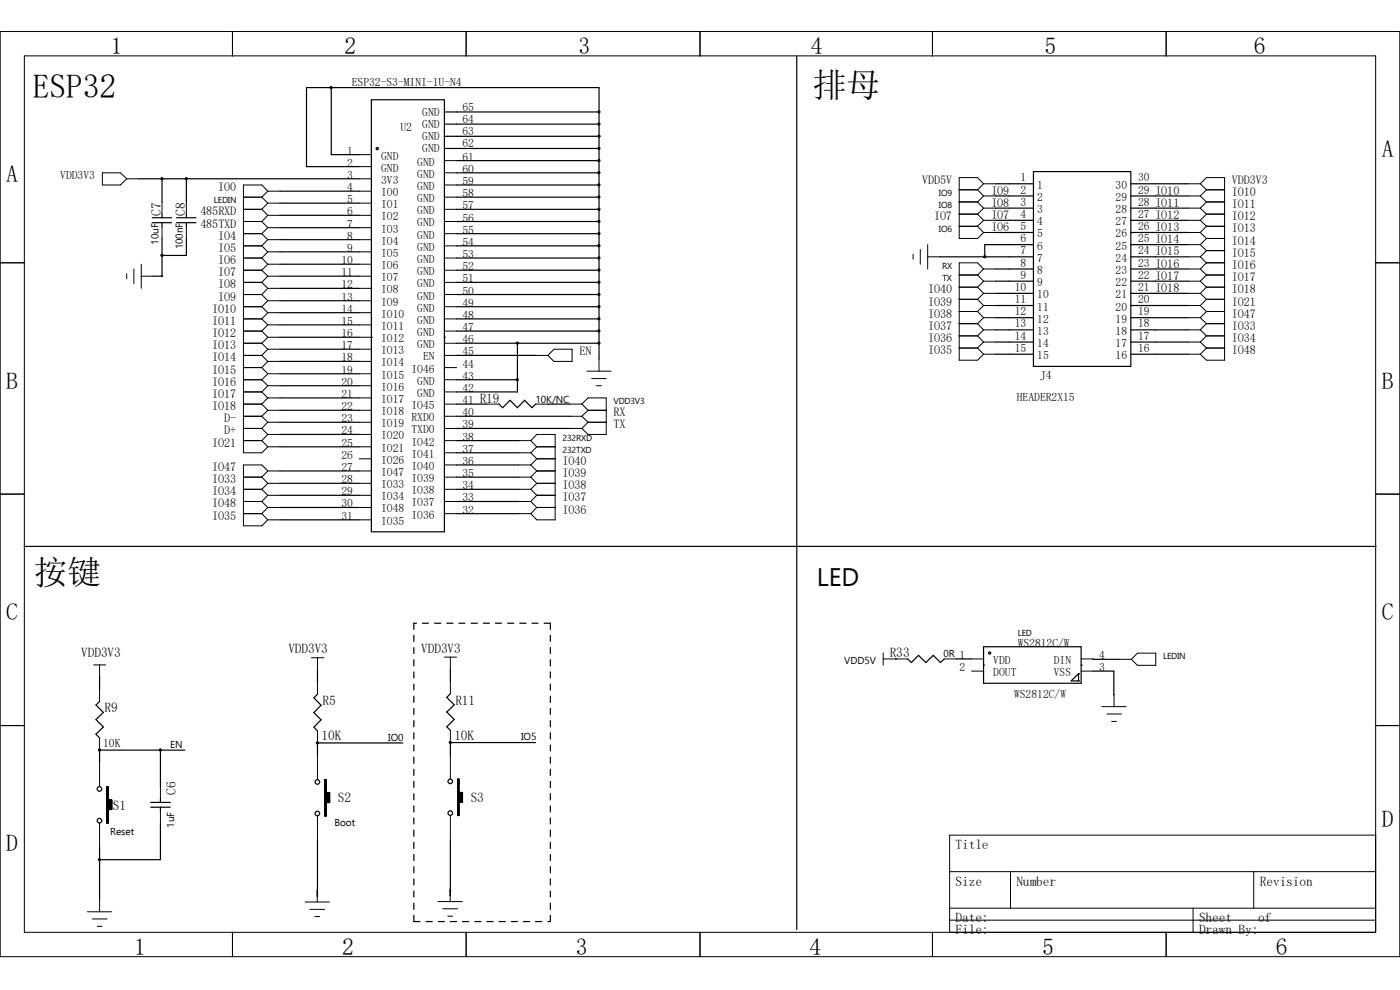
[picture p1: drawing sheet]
<svg xmlns="http://www.w3.org/2000/svg" width="297mm" height="210mm" viewBox="0 0 297 210" stroke-linecap="round" stroke-linejoin="round" font-family="sans-serif">
<g fill="none" stroke="#000" stroke-width=".21">
<path d="M0 6.7h297v196.2h-297zM5.2 11.9h286.6v185.9h-286.6zM49.3 6.7v5.2M98.9 6.7v5.2M148.5 6.7v5.2M197.8 6.7v5.2M247.4 6.7v5.2M21.7 36.7h3.9l1.3 1.2-1.3 1.3h-3.9zM26.9 37.9h2.6M76.2 32.8h2.6M76.2 35.3h2.6M76.2 37.9h2.6"/>
<path d="M94.3 39.2h2.6M94.3 36.7h2.6M94.3 34.1h2.6M208.7 39h2.5M208.7 39l-1.3 1.3M208.7 39l-1.3-1.3h-3.9v12.9h3.9l1.3-1.3M252.1 39h2.5M254.6 39l1.3-1.3h3.9v38.7h-3.9l-1.3-1.3M254.6 39l1.3 1.3M0 55.8h5.2M26.9 58.1v1M28.4 57.1v3.1"/>
<path d="M30 58.6h2.6M30 56v5.2M34.4 42.8v2.6M34.4 48v2.6M39.5 42.8v2.6M39.5 48v2.6M51.6 59.9h3.9M51.6 57.3h3.9M51.6 54.7h3.9M51.6 52.2h3.9M51.6 49.6h3.9M51.6 47h3.9"/>
<path d="M51.6 44.4h3.9M51.6 41.8h3.9M55.5 49.6l1.3 1.2M55.5 52.2l1.3 1.2M55.5 54.7l1.3 1.3M55.5 59.9l1.3 1.3M55.5 57.3l1.3 1.3M55.5 44.4l1.3 1.3M55.5 47l1.3 1.3M55.5 41.8l1.3 1.3M56.8 40.6h2.6M56.8 43.1h2.6"/>
<path d="M56.8 45.7h2.6M56.8 48.3h2.6M56.8 50.8h2.6M56.8 53.4h2.6M56.8 56h2.6M56.8 58.6h2.6M56.8 40.6l-1.3-1.4h-3.9v56.9h3.9l1.3-1.3M56.8 40.6l-1.3 1.2M56.8 50.8l-1.3 1.4M56.8 53.4l-1.3 1.3M56.8 56l-1.3 1.3M56.8 58.6l-1.3 1.3"/>
<path d="M56.8 45.7l-1.3 1.3M56.8 48.3l-1.3 1.3M56.8 43.1l-1.3 1.3M76.2 40.6h2.6M76.2 43.1h2.6M76.2 45.7h2.6M76.2 48.3h2.6M76.2 50.8h2.6M76.2 53.4h2.6M76.2 56h2.6M76.2 58.6h2.6M94.3 59.9h2.6"/>
<path d="M94.3 57.3h2.6M94.3 54.7h2.6M94.3 52.2h2.6M94.3 49.6h2.6M94.3 47h2.6M94.3 44.4h2.6M94.3 41.8h2.6M193.7 53.9v1.1M195.2 52.9v3.1M196.8 54.5h2.6M196.8 51.9v5.2M203.5 40.3h3.9"/>
<path d="M203.5 42.8h3.9M203.5 45.4h3.9M203.5 48h3.9M203.5 58.3h3.9M207.4 40.3l1.3 1.3M207.4 42.8l1.3 1.4M207.4 45.4l1.3 1.3M207.4 48l1.3 1.3M207.4 58.3l1.3 1.3M208.7 57.1l-1.3-1.3h-3.9v20.6h3.9l1.3-1.3M208.7 41.6h2.5M208.7 44.2h2.5"/>
<path d="M208.7 46.7h2.5M208.7 49.3h2.5M208.7 57.1h2.5M208.7 59.6h2.5M208.7 41.6l-1.3 1.2M208.7 44.2l-1.3 1.2M208.7 46.7l-1.3 1.3M208.7 59.6l-1.3 1.3M208.7 57.1l-1.3 1.2M252.1 41.6h2.5M252.1 44.2h2.5M252.1 46.7h2.5"/>
<path d="M252.1 49.3h2.5M252.1 51.9h2.5M252.1 54.5h2.5M252.1 57.1h2.5M252.1 59.6h2.5M254.6 41.6l1.3 1.2M254.6 44.2l1.3 1.2M254.6 46.7l1.3 1.3M254.6 49.3l1.3 1.3M254.6 51.9l1.3 1.3M254.6 54.5l1.3 1.3M254.6 57.1l1.3 1.2"/>
<path d="M254.6 59.6l1.3 1.3M255.9 55.8h3.9M255.9 40.3h3.9M255.9 42.8h3.9M255.9 40.3l-1.3 1.3M255.9 45.4h3.9M255.9 42.8l-1.3 1.4M255.9 48h3.9M255.9 45.4l-1.3 1.3M255.9 50.6h3.9M255.9 48l-1.3 1.3M255.9 53.2h3.9"/>
<path d="M255.9 50.6l-1.3 1.3M255.9 53.2l-1.3 1.3M255.9 58.3h3.9M255.9 55.8l-1.3 1.3M255.9 58.3l-1.3 1.3M291.8 55.8h5.2M51.6 78h3.9M51.6 75.4h3.9M51.6 72.8h3.9M51.6 70.2h3.9M51.6 67.6h3.9M51.6 65.1h3.9"/>
<path d="M51.6 62.5h3.9M55.5 62.5l1.3 1.3M55.5 67.6l1.3 1.3M55.5 70.2l1.3 1.3M55.5 72.8l1.3 1.3M55.5 75.4l1.3 1.3M55.5 78l1.3 1.3M55.5 65.1l1.3 1.2M56.8 61.2h2.6M56.8 63.8h2.6M56.8 66.3h2.6M56.8 68.9h2.6"/>
<path d="M56.8 71.5h2.6M56.8 74.1h2.6M56.8 76.7h2.6M56.8 79.3h2.6M56.8 61.2l-1.3 1.3M56.8 63.8l-1.3 1.3M56.8 68.9l-1.3 1.3M56.8 71.5l-1.3 1.3M56.8 74.1l-1.3 1.3M56.8 76.7l-1.3 1.3M56.8 79.3l-1.3 1.3M56.8 66.3l-1.3 1.3"/>
<path d="M76.2 61.2h2.6M76.2 63.8h2.6M76.2 66.3h2.6M76.2 68.9h2.6M76.2 71.5h2.6M76.2 74.1h2.6M76.2 76.7h2.6M76.2 79.3h2.6M94.3 78h2.6M94.3 75.4h2.6M94.3 72.8h2.6M94.3 70.2h2.6"/>
<path d="M94.3 67.6h2.6M94.3 65.1h2.6M94.3 62.5h2.6M113.6 75.4h2.6M117.5 74.1h3.9v2.6h-3.9l-1.3-1.3zM124.5 78.7h5.1M127.1 76.2v2.5M203.5 60.9h3.9M203.5 63.5h3.9M203.5 66.1h3.9M203.5 68.7h3.9M203.5 71.2h3.9"/>
<path d="M203.5 73.8h3.9M207.4 73.8l1.3 1.3M207.4 71.2l1.3 1.4M207.4 68.7l1.3 1.3M207.4 66.1l1.3 1.3M207.4 63.5l1.3 1.3M207.4 60.9l1.3 1.3M208.7 62.2h2.5M208.7 64.8h2.5M208.7 67.4h2.5M208.7 70h2.5M208.7 72.6h2.5"/>
<path d="M208.7 75.1h2.5M208.7 72.6l-1.3 1.2M208.7 70l-1.3 1.2M208.7 67.4l-1.3 1.3M208.7 64.8l-1.3 1.3M208.7 62.2l-1.3 1.3M252.1 62.2h2.5M252.1 64.8h2.5M252.1 67.4h2.5M252.1 70h2.5M252.1 72.6h2.5M252.1 75.1h2.5"/>
<path d="M254.6 62.2l1.3 1.3M254.6 64.8l1.3 1.3M254.6 67.4l1.3 1.3M254.6 70l1.3 1.2M254.6 72.6l1.3 1.2M255.9 60.9h3.9M255.9 63.5h3.9M255.9 60.9l-1.3 1.3M255.9 66.1h3.9M255.9 63.5l-1.3 1.3M255.9 68.7h3.9M255.9 66.1l-1.3 1.3"/>
<path d="M255.9 71.2h3.9M255.9 68.7l-1.3 1.3M255.9 73.8h3.9M255.9 71.2l-1.3 1.4M255.9 73.8l-1.3 1.3M51.6 93.5h3.9M51.6 90.9h3.9M51.6 88.3h3.9M51.6 85.7h3.9M51.6 83.1h3.9M51.6 80.6h3.9M55.5 88.3l1.3 1.3"/>
<path d="M55.5 90.9l1.3 1.3M55.5 80.6l1.3 1.2M55.5 83.1l1.3 1.3M55.5 85.7l1.3 1.3M55.5 93.5l1.3 1.3M56.8 81.8h2.6M56.8 84.4h2.6M56.8 87h2.6M56.8 89.6h2.6M56.8 92.2h2.6M56.8 94.8h2.6M56.8 99.9h2.6"/>
<path d="M56.8 99.9l-1.3-1.3h-3.9v12.9h3.9l1.3-1.2M56.8 89.6l-1.3 1.3M56.8 92.2l-1.3 1.3M56.8 81.8l-1.3 1.3M56.8 84.4l-1.3 1.3M56.8 87l-1.3 1.3M56.8 99.9l-1.3 1.3M76.2 81.8h2.6M76.2 84.4h2.6M76.2 87h2.6M76.2 89.6h2.6M76.2 92.2h2.6"/>
<path d="M76.2 94.8h2.6M76.2 97.3h2.6M76.2 99.9h2.6M94.3 98.6h2.6M94.3 96.1h2.6M94.3 93.5h2.6M94.3 90.9h2.6M94.3 88.3h2.6M94.3 85.7h2.6M94.3 83.1h2.6M94.3 80.6h2.6M103.3 85.7h2.6"/>
<path d="M110 98.6h2.6M110 96.1h2.6M110 93.5h2.6M112.6 93.5l1.3-1.3h3.9v18.1h-3.9l-1.3-1.3M112.6 98.6l1.3 1.3M112.6 96.1l1.3 1.2M112.6 93.5l1.3 1.3M113.6 85.7h2.6M113.9 94.8h3.9M113.9 97.3h3.9M113.9 99.9h3.9M113.9 99.9l-1.3 1.3"/>
<path d="M113.9 97.3l-1.3 1.3M113.9 94.8l-1.3 1.3M120.9 90.9h2.5M120.9 88.3h2.5M120.9 85.7h2.5M123.4 85.7l1.4-1.3h3.8v7.8h-3.8l-1.4-1.3M123.4 85.7l1.4 1.3M123.4 88.3l1.4 1.3M124.8 87h3.8M124.8 89.6h3.8M124.8 87l-1.4 1.3M124.8 89.6l-1.4 1.3"/>
<path d="M125.5 80.3h3.1M126.5 81.8h1.1M0 104.8h5.2M51.6 109h3.9M51.6 106.4h3.9M51.6 103.8h3.9M51.6 101.2h3.9M55.5 101.2l1.3 1.3M55.5 103.8l1.3 1.3M55.5 106.4l1.3 1.3M55.5 109l1.3 1.3M56.8 102.5h2.6"/>
<path d="M56.8 105.1h2.6M56.8 107.7h2.6M56.8 110.3h2.6M56.8 102.5l-1.3 1.3M56.8 105.1l-1.3 1.3M56.8 107.7l-1.3 1.3M76.2 102.5h2.6M76.2 105.1h2.6M76.2 107.7h2.6M76.2 110.3h2.6M94.3 109h2.6M94.3 106.4h2.6"/>
<path d="M94.3 103.8h2.6M94.3 101.2h2.6M110 109h2.6M110 106.4h2.6M110 103.8h2.6M110 101.2h2.6M112.6 106.4l1.3 1.3M112.6 103.8l1.3 1.3M112.6 101.2l1.3 1.3M113.9 102.5h3.9M113.9 105.1h3.9M113.9 107.7h3.9"/>
<path d="M113.9 107.7l-1.3 1.3M113.9 105.1l-1.3 1.3M113.9 102.5l-1.3 1.3M291.8 104.8h5.2M66.1 139.5h2.6M67.4 139.5v2.6M94.3 139.4h2.6M95.5 139.4v2.6M187.4 139.8h5.2M187.4 138.5v2.6M200.3 139.8h2.6M206.1 139.8h2.6"/>
<path d="M229.4 139.8h2.5M237.4 139.9h2.6M241.3 138.6h3.9v2.5h-3.9l-1.3-1.2zM0 153.9h5.2M19.9 141.1h2.5M21.1 141.1v2.5M21.1 146.2v2.6M21.1 156.5v2.6M67.4 144.7v2.6M67.4 155.1v2.5M95.5 144.6v2.6M95.5 154.9v2.6"/>
<path d="M206.1 142.4h2.6M229.4 142.4h2.5M233.8 149.9h5.1M234.8 151.5h3.1M235.8 153h1.1M236.3 147.4v2.5M291.8 153.9h5.2M21.1 161.7v5.2M21.1 174.6v5.2M22.7 166.9h.2v7.7h-.2zM22.7 169.7h1v2h-1M22.7 174.5h.2"/>
<path d="M22.7 174.4h.2M22.7 174.3h.2M22.7 174.2h.2M22.7 174.1h.2M22.7 174h.2M22.7 173.9h.2M22.7 173.8h.2M22.7 173.7h.2M22.7 173.6h.2M22.7 173.5h.2M22.7 173.4h.2M22.7 173.3h.2"/>
<path d="M22.7 173.2h.2M22.7 173.1h.2M22.7 173h.2M22.7 172.9h.2M22.7 172.8h.2M22.7 172.7h.2M22.7 172.6h.2M22.7 172.5h.2M22.7 172.4h.2M22.7 172.3h.2M22.7 172.2h.2M22.7 172.1h.2"/>
<path d="M22.7 172h.2M22.7 171.9h.2M22.7 171.8h.2M22.7 171.7h1M22.7 171.6h1M22.7 171.4h1M22.7 171.3h1M22.7 171.2h1M22.7 171.1h1M22.7 171h1M22.7 170.9h1M22.7 170.8h1"/>
<path d="M22.7 170.7h1M22.7 170.6h1M22.7 170.5h1M22.7 170.4h1M22.7 170.3h1M22.7 170.2h1M22.7 170.1h1M22.7 170h1M22.7 169.9h1M22.7 169.8h1M22.7 169.7h.2M22.7 169.5h.2"/>
<path d="M22.7 169.4h.2M22.7 169.3h.2M22.7 169.2h.2M22.7 169.1h.2M22.7 169h.2M22.7 168.9h.2M22.7 168.8h.2M22.7 168.7h.2M22.7 168.6h.2M22.7 168.5h.2M22.7 168.4h.2M22.7 168.3h.2"/>
<path d="M22.7 168.2h.2M22.7 168.1h.2M22.7 168h.2M22.7 167.9h.2M22.7 167.8h.2M22.7 167.7h.2M22.7 167.6h.2M22.7 167.5h.2M22.7 167.4h.2M22.7 167.3h.2M22.7 167.2h.2M22.7 167.1h.2"/>
<path d="M22.7 167h.2M22.7 166.9h.2M22.7 166.9v7.7M22.8 166.9v7.7M22.9 166.9v7.7M23 169.7v2M23.1 169.7v2M23.2 169.7v2M23.3 169.7v2M23.4 169.7v2M23.5 169.7v2M23.6 169.7v2"/>
<path d="M23.7 169.7v2M34 166.9v2.6M34 172v2.6M67.4 160.2v5.2M67.4 173.1v5.2M68.9 166.9h.3M68.9 171.7h.3M68.9 169.7h1M68.9 165.4h.3v7.7h-.3zM68.9 173.1h.3M68.9 173h.3M68.9 172.9h.3"/>
<path d="M68.9 172.8h.3M68.9 172.7h.3M68.9 172.6h.3M68.9 172.5h.3M68.9 172.4h.3M68.9 172.3h.3M68.9 172.2h.3M68.9 172.1h.3M68.9 172h.3M68.9 171.9h.3M68.9 171.8h.3M68.9 171.6h.3"/>
<path d="M68.9 171.4h.3M68.9 171.3h.3M68.9 171.2h.3M68.9 171.1h.3M68.9 171h.3M68.9 170.9h.3M68.9 170.8h.3M68.9 170.7h.3M68.9 170.6h.3M68.9 170.5h.3M68.9 170.4h.3M68.9 170.3h.3"/>
<path d="M68.9 168.2h1v2.1h-1M68.9 170.2h1M68.9 170.1h1M68.9 170h1M68.9 169.9h1M68.9 169.8h1M68.9 169.5h1M68.9 169.4h1M68.9 169.3h1M68.9 169.2h1M68.9 169.1h1M68.9 169h1"/>
<path d="M68.9 168.9h1M68.9 168.8h1M68.9 168.7h1M68.9 168.6h1M68.9 168.5h1M68.9 168.4h1M68.9 168.3h1M68.9 168.1h.3M68.9 168h.3M68.9 167.9h.3M68.9 167.8h.3M68.9 167.7h.3"/>
<path d="M68.9 167.6h.3M68.9 167.5h.3M68.9 167.4h.3M68.9 167.3h.3M68.9 167.2h.3M68.9 167.1h.3M68.9 167h.3M68.9 166.8h.3M68.9 166.7h.3M68.9 166.6h.3M68.9 166.5h.3M68.9 166.4h.3"/>
<path d="M68.9 166.3h.3M68.9 166.2h.3M68.9 166.1h.3M68.9 166h.3M68.9 165.9h.3M68.9 165.8h.3M68.9 165.7h.3M68.9 165.6h.3M68.9 165.5h.3M69 165.4v7.7M69.1 165.4v7.7M69.2 168.2v2.1"/>
<path d="M69.3 168.2v2.1M69.4 168.2v2.1M69.5 168.2v2.1M69.6 168.2v2.1M69.7 168.2v2.1M69.8 168.2v2.1M69.9 168.2v2.1M95.5 160.1v5.2M95.5 173v5.2M97.1 166.9h.3M97.1 171.7h.3M97.1 169.7h1"/>
<path d="M97.1 165.3h.3v7.7h-.3zM97.1 173h.3M97.1 172.9h.3M97.1 172.8h.3M97.1 172.7h.3M97.1 172.6h.3M97.1 172.5h.3M97.1 172.4h.3M97.1 172.3h.3M97.1 172.2h.3M97.1 172.1h.3M97.1 172h.3"/>
<path d="M97.1 171.9h.3M97.1 171.8h.3M97.1 171.6h.3M97.1 171.4h.3M97.1 171.3h.3M97.1 171.2h.3M97.1 171.1h.3M97.1 171h.3M97.1 170.9h.3M97.1 170.8h.3M97.1 170.7h.3M97.1 170.6h.3"/>
<path d="M97.1 170.5h.3M97.1 170.4h.3M97.1 170.3h.3M97.1 168.1h1v2.1h-1M97.1 170.1h1M97.1 170h1M97.1 169.9h1M97.1 169.8h1M97.1 169.5h1M97.1 169.4h1M97.1 169.3h1M97.1 169.2h1"/>
<path d="M97.1 169.1h1M97.1 169h1M97.1 168.9h1M97.1 168.8h1M97.1 168.7h1M97.1 168.6h1M97.1 168.5h1M97.1 168.4h1M97.1 168.3h1M97.1 168.2h1M97.1 168.1h.3M97.1 168h.3"/>
<path d="M97.1 167.9h.3M97.1 167.8h.3M97.1 167.7h.3M97.1 167.6h.3M97.1 167.5h.3M97.1 167.4h.3M97.1 167.3h.3M97.1 167.2h.3M97.1 167.1h.3M97.1 167h.3M97.1 165.4h.3M97.1 166.8h.3"/>
<path d="M97.1 166.7h.3M97.1 166.6h.3M97.1 166.5h.3M97.1 166.4h.3M97.1 166.3h.3M97.1 166.2h.3M97.1 166.1h.3M97.1 166h.3M97.1 165.9h.3M97.1 165.8h.3M97.1 165.7h.3M97.1 165.6h.3"/>
<path d="M97.1 165.5h.3M97.1 165.3h.3M97.2 165.3v7.7M97.3 165.3v7.7M97.4 168.1v2.1M97.5 168.1v2.1M97.6 168.1v2.1M97.7 168.1v2.1M97.8 168.1v2.1M98 168.1v2.1M291.8 177.2h-90.3v20.6M18.5 193.4h5.2"/>
<path d="M19.6 194.9h3.1M20.6 196.5h1M21.1 190.8v2.6M49.3 197.8v5.1M64.7 191.3h5.2M65.7 192.9h3.2M66.8 194.4h1M67.3 188.8v2.5M92.9 191.3h5.2M93.9 192.8h3.2M95 194.4h1M95.5 188.6v2.7"/>
<path d="M98.9 197.8v5.1M148.5 197.8v5.1M197.8 197.8v5.1M201.5 195.2h90.3M201.5 192.7h90.3M201.5 184.9h90.3M214.4 184.9v7.8M247.4 197.8v5.1M253.1 192.7v5.1M266 184.9v7.8"/>
</g>
<g fill="none" stroke="#000" stroke-width=".25">
<path d="M70.3 18.6v14.2h5.9M169 11.9v185.3M29.5 37.9h46.7M34.4 37.9v4.9M39.5 37.9v4.9M76.2 35.3h-11.2v-16.7h62.1v57.6M78.8 21.2h15.5v91.6h-15.5zM94.3 31.5h32.8M94.3 28.9h32.8M94.3 26.3h32.8M94.3 23.7h32.8M96.9 34.1h30.2"/>
<path d="M96.9 39.2h30.2M96.9 36.7h30.2M127.1 28.9h.1M211.2 39h8M219.2 36.4h20.7v41.3h-20.7zM239.9 39h12.2M32.3 46.2h4.1M32.3 47.2h4.1M34.4 45.4v.8M34.4 47.2v.8M34.4 50.6v8M34.4 58.5l-1.8 .1"/>
<path d="M37.5 46.2h4.1M37.5 47.2h4.1M39.5 45.4v.8M39.5 47.2v.8M39.5 50.6v3.6h-5.1M59.4 58.6h16.8M59.4 40.6h16.8M59.4 50.8h16.8M59.4 53.4h16.8M59.4 56h16.8M59.4 45.7h16.8M59.4 48.3h16.8"/>
<path d="M59.4 43.1h16.8M96.9 59.9h30.2M96.9 57.3h30.2M96.9 54.7h30.2M96.9 52.2h30.2M96.9 49.6h30.2M96.9 47h30.2M96.9 44.4h30.2M96.9 41.8h30.2M199.4 54.5h19.8M211.2 41.6h8M211.2 44.2h8"/>
<path d="M211.2 46.7h8M211.2 49.3h8M211.2 57.1h8M211.2 59.6h8M219.2 51.9h-10.3v2.6M239.9 41.6h12.2M239.9 44.2h12.2M239.9 46.7h12.2M239.9 49.3h12.2M239.9 51.9h12.2M239.9 54.5h12.2M239.9 57.1h12.2"/>
<path d="M239.9 59.6h12.2M59.4 61.2h16.8M59.4 63.8h16.8M59.4 68.9h16.8M59.4 71.5h16.8M59.4 74.1h16.8M59.4 76.7h16.8M59.4 79.3h16.8M59.4 66.3h16.8M78.8 71.5h.1M94.3 71.5h.1M96.9 72.8h30.2"/>
<path d="M96.9 70.2h30.2M96.9 67.6h30.2M96.9 65.1h30.2M96.9 62.5h30.2M96.9 75.4h16.7M109.8 72.8v10.3h-12.9M211.2 62.2h8M211.2 64.8h8M211.2 67.4h8M211.2 70h8M211.2 72.6h8M211.2 75.1h8"/>
<path d="M239.9 62.2h12.2M239.9 64.8h12.2M239.9 67.4h12.2M239.9 70h12.2M239.9 72.6h12.2M239.9 75.1h12.2M59.4 89.6h16.8M59.4 92.2h16.8M59.4 81.8h16.8M59.4 84.4h16.8M59.4 87h16.8M59.4 94.8h16.8"/>
<path d="M59.4 99.9h16.8M96.9 80.6h12.9M96.9 85.7h6.4M96.9 88.3h24M96.9 90.9h24M96.9 98.6h13.1M96.9 96.1h13.1M96.9 93.5h13.1M105.9 85.7l.7 .8 1.6-1.6 1.6 1.6 1.5-1.6 1.6 1.6 .7-.8M116.2 85.7h4.7M5.1 115.9h286.8M59.4 102.5h16.8"/>
<path d="M59.4 105.1h16.8M59.4 107.7h16.8M59.4 110.3h16.8M96.9 109h13.1M96.9 106.4h13.1M96.9 103.8h13.1M96.9 101.2h13.1M87.8 134.8v1.3M87.8 137.4v1.2M87.8 140v1.3M88.3 132.2h-.5v1.3M89.6 132.2h1.3"/>
<path d="M92.2 132.2h1.3M94.8 132.2h1.3M97.4 132.2h1.2M99.9 132.2h1.4M102.5 132.2h1.3M105.1 132.2h1.3M107.7 132.2h1.3M110.3 132.2h1.3M112.9 132.2h1.2M115.4 132.2h1.4v1.3M116.8 134.8v1.3M116.8 137.4v1.2"/>
<path d="M116.8 140v1.3M190 139.8h.1M192.6 139.8l.7 .7 1.6-1.5 1.5 1.5 1.6-1.5 1.5 1.5 .8-.7M202.9 139.8h3.2M208.7 137.2h20.7v7.7h-20.7zM231.9 139.8l5.5 .1M21.1 159.1h.1M21.1 148.8l-.7 .8 1.5 1.5-1.5 1.6 1.5 1.5-1.5 1.5 .7 .8M21.1 143.6v2.6M21.1 159.1v2.6M21.1 159.1h18.1M34 159.1v7.8"/>
<path d="M67.4 157.6h.1M67.4 147.3l-.8 .7 1.5 1.6-1.5 1.6 1.5 1.5-1.5 1.6 .8 .8M67.4 142.1v2.6M67.4 157.6v2.6M67.4 157.6h18M87.8 142.5v1.3M87.8 145.1v1.3M87.8 147.7v1.3M87.8 150.3v1.3M87.8 152.9v1.3M87.8 155.4v1.4M87.8 158v1.3"/>
<path d="M95.5 157.5h.1M95.5 147.2l-.7 .8 1.6 1.5-1.6 1.5 1.6 1.6-1.6 1.6 .7 .7M95.5 142v2.6M95.5 157.5v2.6M95.5 157.5h18.1M116.8 142.5v1.3M116.8 145.1v1.3M116.8 147.7v1.3M116.8 150.3v1.3M116.8 152.9v1.3M116.8 155.4v1.4M116.8 158v1.3"/>
<path d="M208.7 141.1h.1M228.8 144.4h.1M228.8 142.9h.1M228.8 142.9l-1.6 1.5h1.6M228.8 142.9v1.5M229.4 141.1h.1M231.9 142.4h4.4v5M21.1 179.8v11M32 170.2h4.1M32 171.2h4.1M34 169.5v.7M34 171.2v.8"/>
<path d="M34 174.6v7.8h-12.9M67.4 178.3v11.8l-.1-1.3M87.8 160.6v1.3M87.8 163.2v1.3M87.8 165.8v1.2M87.8 168.4v1.3M87.8 170.9v1.4M87.8 173.5v1.3M87.8 176.1v1.3M87.8 178.7v1.3M95.5 178.2v11.8M116.8 160.6v1.3"/>
<path d="M116.8 163.2v1.3M116.8 165.8v1.2M116.8 168.4v1.3M116.8 170.9v1.4M116.8 173.5v1.3M116.8 176.1v1.3M116.8 178.7v1.3M87.8 181.3v1.2M87.8 183.9v1.3M87.8 186.4v1.3M87.8 189v1.3M87.8 191.6v1.3"/>
<path d="M87.8 194.2v1.3h1.3M90.4 195.5h1.3M93 195.5h1.3M95.5 190h.1M95.5 195.5h1.4M98.1 195.5h1.3M100.8 195.5h1.2M103.3 195.5h1.3M105.9 195.5h1.3M108.5 195.5h1.3M111 195.5h1.4M113.6 195.5h1.3"/>
<path d="M116.8 194.2v1.3h-.6M116.8 181.3v1.2M116.8 183.9v1.3M116.8 186.4v1.3M116.8 189v1.3M116.8 191.6v1.3"/>
<circle cx="80" cy="31.5" r=".23"/>
<circle cx="210" cy="138.5" r=".23"/>
<circle cx="21.1" cy="167.4" r=".49"/>
<circle cx="21.1" cy="174.1" r=".49"/>
<circle cx="67.3" cy="172.6" r=".49"/>
<circle cx="67.3" cy="165.9" r=".49"/>
<circle cx="95.5" cy="165.8" r=".49"/>
<circle cx="95.5" cy="172.5" r=".49"/>
</g>
<g fill="#000" stroke="#000" stroke-width=".21">
<circle cx="70.3" cy="18.6" r=".23"/>
<circle cx="34.4" cy="37.9" r=".23"/>
<circle cx="39.5" cy="37.9" r=".23"/>
<circle cx="127.1" cy="39.2" r=".23"/>
<circle cx="127.1" cy="34.1" r=".23"/>
<circle cx="127.1" cy="36.6" r=".23"/>
<circle cx="127.1" cy="31.5" r=".23"/>
<circle cx="127.1" cy="26.3" r=".23"/>
<circle cx="127.1" cy="23.7" r=".23"/>
<circle cx="127.1" cy="28.9" r=".23"/>
<circle cx="34.4" cy="54.2" r=".23"/>
<circle cx="127.1" cy="59.9" r=".23"/>
<circle cx="127.1" cy="57.3" r=".23"/>
<circle cx="127.1" cy="54.7" r=".23"/>
<circle cx="127.1" cy="52.1" r=".23"/>
<circle cx="127.1" cy="49.6" r=".23"/>
<circle cx="127.1" cy="47" r=".23"/>
<circle cx="127.1" cy="44.4" r=".23"/>
<circle cx="127.1" cy="41.8" r=".23"/>
<circle cx="208.9" cy="54.5" r=".23"/>
<circle cx="109.7" cy="72.8" r=".23"/>
<circle cx="127.1" cy="67.6" r=".23"/>
<circle cx="127.1" cy="72.8" r=".23"/>
<circle cx="127.1" cy="70.2" r=".23"/>
<circle cx="127.1" cy="65" r=".23"/>
<circle cx="127.1" cy="62.5" r=".23"/>
<circle cx="109.7" cy="80.5" r=".23"/>
<circle cx="21.1" cy="159.1" r=".23"/>
<circle cx="34" cy="159.1" r=".23"/>
<circle cx="67.3" cy="157.6" r=".23"/>
<circle cx="95.5" cy="157.5" r=".23"/>
<circle cx="21.1" cy="182.4" r=".23"/>
</g>
<g font-size="7.2">
<text x="6.9" y="20.8">ESP32</text>
<text x="172.4" y="20.6">排母</text>
<text x="7.2" y="123.9">按键</text>
</g>
<text font-size="5.4" x="173.3" y="124.4">LED</text>
<g font-size="5">
<text x="23.5" y="11.4">1</text>
<text x="73.1" y="11.4">2</text>
<text x="122.7" y="11.4">3</text>
<text x="172" y="11.4">4</text>
<text x="221.6" y="11.4">5</text>
<text x="266" y="11.4">6</text>
<text x="293.2" y="33.4">A</text>
<text x="1.3" y="38.5">A</text>
<text x="1.3" y="82.4">B</text>
<text x="293.2" y="82.4">B</text>
<text x="1.3" y="131.5">C</text>
<text x="293.2" y="131.5">C</text>
<text x="293.2" y="175.4">D</text>
<text x="1.3" y="180.6">D</text>
<text x="28.4" y="202.5">1</text>
<text x="72.6" y="202.5">2</text>
<text x="122.2" y="202.5">3</text>
<text x="171.7" y="202.5">4</text>
<text x="221.1" y="202.5">5</text>
<text x="270.7" y="202.5">6</text>
</g>
<g font-size="2.8">
<text x="34.1" y="45.7" transform="rotate(-90 34.1 45.7)">C7</text>
<text x="39.3" y="45.7" transform="rotate(-90 39.3 45.7)">C8</text>
<text x="101.8" y="85.5">R19</text>
<text x="17.2" y="139.4">VDD3V3</text>
<text x="61.2" y="138.6">VDD3V3</text>
<text x="89.4" y="138.5">VDD3V3</text>
<text x="188.8" y="139.4">R33</text>
<text x="68.4" y="149.6">R5</text>
<text x="96.6" y="149.5">R11</text>
<text x="22.2" y="151.1">R9</text>
<text x="68.2" y="157">10K</text>
<text x="96.4" y="156.9">10K</text>
<text x="24" y="171.9">S1</text>
<text x="37.3" y="168.7" transform="rotate(-90 37.3 168.7)">C6</text>
<text x="71.7" y="170.2">S2</text>
<text x="99.9" y="170.1">S3</text>
<text x="202.7" y="180.1">Title</text>
<text x="202.7" y="187.9">Size</text>
<text x="215.6" y="187.9">Number</text>
<text x="267.3" y="187.9">Revision</text>
<text x="202.7" y="195.6">Date:</text>
<text x="254.4" y="195.6">Sheet</text>
<text x="266.9" y="195.6">of</text>
<text x="202.7" y="198.2">File:</text>
<text x="254.4" y="198.2">Drawn By:</text>
</g>
<g font-size="2.6">
<text x="46.3" y="40.6">IO0</text>
<text x="195.6" y="39">VDD5V</text>
<text x="210.3" y="41.3">IO9</text>
<text x="261.4" y="41.6">IO10</text>
<text x="261.4" y="39">VDD3V3</text>
<text x="42.5" y="45.7">485RXD</text>
<text x="198.2" y="46.7">IO7</text>
<text x="210.3" y="43.9">IO8</text>
<text x="210.3" y="46.4">IO7</text>
<text x="261.4" y="44.2">IO11</text>
<text x="261.4" y="46.7">IO12</text>
<text x="42.5" y="48.3">485TXD</text>
<text x="46.3" y="50.8">IO4</text>
<text x="46.3" y="53.4">IO5</text>
<text x="210.3" y="49.1">IO6</text>
<text x="261.4" y="49.3">IO13</text>
<text x="261.4" y="51.9">IO14</text>
<text x="46.3" y="56">IO6</text>
<text x="46.3" y="58.6">IO7</text>
<text x="261.4" y="54.5">IO15</text>
<text x="261.4" y="57.1">IO16</text>
<text x="261.4" y="59.6">IO17</text>
<text x="46.3" y="61.2">IO8</text>
<text x="46.3" y="63.8">IO9</text>
<text x="196.9" y="64.8">IO39</text>
<text x="196.9" y="62.2">IO40</text>
<text x="261.4" y="62.2">IO18</text>
<text x="261.4" y="64.8">IO21</text>
<text x="45" y="68.9">IO11</text>
<text x="45" y="71.5">IO12</text>
<text x="45" y="66.3">IO10</text>
<text x="196.9" y="70">IO37</text>
<text x="196.9" y="67.4">IO38</text>
<text x="261.4" y="67.4">IO47</text>
<text x="261.4" y="70">IO33</text>
<text x="45" y="74.1">IO13</text>
<text x="45" y="76.7">IO14</text>
<text x="122.9" y="75.4">EN</text>
<text x="196.9" y="75.1">IO35</text>
<text x="196.9" y="72.6">IO36</text>
<text x="261.4" y="72.6">IO34</text>
<text x="261.4" y="75.1">IO48</text>
<text x="45" y="79.3">IO15</text>
<text x="45" y="81.8">IO16</text>
<text x="45" y="84.4">IO17</text>
<text x="45" y="87">IO18</text>
<text x="47.6" y="89.6">D-</text>
<text x="130.2" y="88.3">RX</text>
<text x="45" y="94.8">IO21</text>
<text x="47.6" y="92.2">D+</text>
<text x="130.2" y="90.9">TX</text>
<text x="45" y="99.9">IO47</text>
<text x="119.3" y="101.2">IO39</text>
<text x="119.3" y="98.6">IO40</text>
<text x="45" y="102.5">IO33</text>
<text x="45" y="105.1">IO34</text>
<text x="45" y="107.7">IO48</text>
<text x="119.3" y="106.4">IO37</text>
<text x="119.3" y="103.8">IO38</text>
<text x="45" y="110.3">IO35</text>
<text x="119.3" y="109">IO36</text>
</g>
<g font-size="2.5">
<text x="74.6" y="18.3">ESP32-S3-MINI-1U-N4</text>
<text x="98.1" y="23.5">65</text>
<text x="85" y="27.9">U2</text>
<text x="89.6" y="29.7">GND</text>
<text x="89.6" y="27.1">GND</text>
<text x="89.6" y="24.6">GND</text>
<text x="98.1" y="28.7">63</text>
<text x="98.1" y="26.1">64</text>
<text x="73.7" y="32.8">1</text>
<text x="73.7" y="35.3">2</text>
<text x="80.9" y="33.9">GND</text>
<text x="88.5" y="35.1">GND</text>
<text x="89.6" y="32.3">GND</text>
<text x="98.1" y="34.1">61</text>
<text x="98.1" y="31.2">62</text>
<text x="12.8" y="37.9">VDD3V3</text>
<text x="73.7" y="37.9">3</text>
<text x="73.7" y="40.6">4</text>
<text x="80.9" y="36.4">GND</text>
<text x="80.9" y="39">3V3</text>
<text x="80.9" y="41.6">IO0</text>
<text x="88.5" y="40.3">GND</text>
<text x="88.5" y="37.7">GND</text>
<text x="98.1" y="41.8">58</text>
<text x="98.1" y="39.2">59</text>
<text x="98.1" y="36.7">60</text>
<text x="216.5" y="38.4">1</text>
<text x="216.5" y="41.1">2</text>
<text x="220" y="40">1</text>
<text x="236.7" y="40">30</text>
<text x="241.5" y="41.1">29 IO10</text>
<text x="241.5" y="38.4">30</text>
<text x="73.7" y="43.1">5</text>
<text x="73.7" y="45.7">6</text>
<text x="80.9" y="44.2">IO1</text>
<text x="80.9" y="46.7">IO2</text>
<text x="88.5" y="45.5">GND</text>
<text x="88.5" y="42.9">GND</text>
<text x="98.1" y="47">56</text>
<text x="98.1" y="44.4">57</text>
<text x="216.5" y="43.6">3</text>
<text x="216.5" y="46.2">4</text>
<text x="220" y="42.6">2</text>
<text x="220" y="45.2">3</text>
<text x="220" y="47.8">4</text>
<text x="236.7" y="47.8">27</text>
<text x="236.7" y="45.2">28</text>
<text x="236.7" y="42.6">29</text>
<text x="241.5" y="46.2">27 IO12</text>
<text x="241.5" y="43.6">28 IO11</text>
<text x="73.7" y="48.3">7</text>
<text x="73.7" y="50.8">8</text>
<text x="73.7" y="53.4">9</text>
<text x="80.9" y="49.4">IO3</text>
<text x="80.9" y="51.9">IO4</text>
<text x="88.5" y="53.2">GND</text>
<text x="88.5" y="50.6">GND</text>
<text x="88.5" y="48">GND</text>
<text x="98.1" y="52.2">54</text>
<text x="98.1" y="49.6">55</text>
<text x="216.5" y="48.8">5</text>
<text x="216.5" y="51.4">6</text>
<text x="216.5" y="53.9">7</text>
<text x="220" y="50.4">5</text>
<text x="220" y="53">6</text>
<text x="236.7" y="53">25</text>
<text x="236.7" y="50.4">26</text>
<text x="241.5" y="53.9">24 IO15</text>
<text x="241.5" y="51.4">25 IO14</text>
<text x="241.5" y="48.8">26 IO13</text>
<text x="72.4" y="56">10</text>
<text x="72.4" y="58.6">11</text>
<text x="80.9" y="54.5">IO5</text>
<text x="80.9" y="57.1">IO6</text>
<text x="80.9" y="59.6">IO7</text>
<text x="88.5" y="58.4">GND</text>
<text x="88.5" y="55.8">GND</text>
<text x="98.1" y="59.9">51</text>
<text x="98.1" y="57.3">52</text>
<text x="98.1" y="54.7">53</text>
<text x="216.5" y="56.6">8</text>
<text x="216.5" y="59.1">9</text>
<text x="220" y="55.5">7</text>
<text x="220" y="58.1">8</text>
<text x="236.7" y="58.1">23</text>
<text x="236.7" y="55.5">24</text>
<text x="241.5" y="59.1">22 IO17</text>
<text x="241.5" y="56.6">23 IO16</text>
<text x="72.4" y="61.2">12</text>
<text x="72.4" y="63.8">13</text>
<text x="80.9" y="62.2">IO8</text>
<text x="80.9" y="64.9">IO9</text>
<text x="88.5" y="63.5">GND</text>
<text x="88.5" y="61">GND</text>
<text x="98.1" y="65.1">49</text>
<text x="98.1" y="62.5">50</text>
<text x="215.3" y="61.7">10</text>
<text x="215.3" y="64.3">11</text>
<text x="220" y="60.7">9</text>
<text x="220" y="63.3">10</text>
<text x="220" y="65.9">11</text>
<text x="236.7" y="65.9">20</text>
<text x="236.7" y="63.3">21</text>
<text x="236.7" y="60.7">22</text>
<text x="241.5" y="64.3">20</text>
<text x="241.5" y="61.7">21 IO18</text>
<text x="72.4" y="66.3">14</text>
<text x="72.4" y="68.9">15</text>
<text x="72.4" y="71.5">16</text>
<text x="80.9" y="67.4">IO10</text>
<text x="80.9" y="70">IO11</text>
<text x="88.5" y="71.3">GND</text>
<text x="88.5" y="68.7">GND</text>
<text x="88.5" y="66.1">GND</text>
<text x="98.1" y="70.2">47</text>
<text x="98.1" y="67.6">48</text>
<text x="215.3" y="66.9">12</text>
<text x="215.3" y="69.4">13</text>
<text x="220" y="68.5">12</text>
<text x="220" y="71">13</text>
<text x="236.7" y="71">18</text>
<text x="236.7" y="68.5">19</text>
<text x="241.5" y="69.4">18</text>
<text x="241.5" y="66.9">19</text>
<text x="72.4" y="74.1">17</text>
<text x="72.4" y="76.7">18</text>
<text x="80.9" y="72.6">IO12</text>
<text x="80.9" y="75.1">IO13</text>
<text x="80.9" y="77.7">IO14</text>
<text x="88.5" y="73.9">GND</text>
<text x="89.7" y="76.5">EN</text>
<text x="98.1" y="78">44</text>
<text x="98.1" y="75.4">45</text>
<text x="98.1" y="72.8">46</text>
<text x="215.3" y="72.1">14</text>
<text x="215.3" y="74.6">15</text>
<text x="220" y="73.6">14</text>
<text x="220" y="76.2">15</text>
<text x="236.7" y="76.2">16</text>
<text x="236.7" y="73.6">17</text>
<text x="241.5" y="74.6">16</text>
<text x="241.5" y="72.1">17</text>
<text x="72.4" y="79.3">19</text>
<text x="72.4" y="81.8">20</text>
<text x="80.9" y="80.3">IO15</text>
<text x="80.9" y="82.9">IO16</text>
<text x="87.3" y="79">IO46</text>
<text x="88.5" y="81.6">GND</text>
<text x="98.1" y="83.1">42</text>
<text x="98.1" y="80.6">43</text>
<text x="220.6" y="80.3">J4</text>
<text x="72.4" y="84.4">21</text>
<text x="72.4" y="87">22</text>
<text x="72.4" y="89.6">23</text>
<text x="80.9" y="85.5">IO17</text>
<text x="80.9" y="88.1">IO18</text>
<text x="87.3" y="89.4">RXD0</text>
<text x="87.3" y="86.8">IO45</text>
<text x="88.5" y="84.2">GND</text>
<text x="98.1" y="88.3">40</text>
<text x="98.1" y="85.7">41</text>
<text x="215.7" y="85">HEADER2X15</text>
<text x="72.4" y="92.2">24</text>
<text x="72.4" y="94.8">25</text>
<text x="80.9" y="90.6">IO19</text>
<text x="80.9" y="93.2">IO20</text>
<text x="80.9" y="95.8">IO21</text>
<text x="87.3" y="94.5">IO42</text>
<text x="87.3" y="91.9">TXD0</text>
<text x="98.1" y="93.5">38</text>
<text x="98.1" y="90.9">39</text>
<text x="72.4" y="97.3">26</text>
<text x="72.4" y="99.9">27</text>
<text x="80.9" y="98.4">IO26</text>
<text x="80.9" y="101">IO47</text>
<text x="87.3" y="99.7">IO40</text>
<text x="87.3" y="97.1">IO41</text>
<text x="98.1" y="101.2">35</text>
<text x="98.1" y="98.6">36</text>
<text x="98.1" y="96.1">37</text>
<text x="72.4" y="102.5">28</text>
<text x="72.4" y="105.1">29</text>
<text x="72.4" y="107.7">30</text>
<text x="80.9" y="103.6">IO33</text>
<text x="80.9" y="106.1">IO34</text>
<text x="87.3" y="107.4">IO37</text>
<text x="87.3" y="104.9">IO38</text>
<text x="87.3" y="102.3">IO39</text>
<text x="98.1" y="106.4">33</text>
<text x="98.1" y="103.8">34</text>
<text x="72.4" y="110.3">31</text>
<text x="80.9" y="108.7">IO48</text>
<text x="80.9" y="111.3">IO35</text>
<text x="87.3" y="110">IO36</text>
<text x="98.1" y="109">32</text>
<text x="215.9" y="137.2">WS2812C/W</text>
<text x="203.6" y="139.8">1</text>
<text x="203.6" y="142.4">2</text>
<text x="210.7" y="140.8">VDD</text>
<text x="210.7" y="143.4">DOUT</text>
<text x="223.6" y="143.4">VSS</text>
<text x="223.6" y="140.8">DIN</text>
<text x="233.2" y="142.4">3</text>
<text x="233.2" y="139.8">4</text>
<text x="215.1" y="148.2">WS2812C/W</text>
<text x="21.9" y="158.5">10K</text>
</g>
<g font-size="2.1">
<text x="33.6" y="51.9" transform="rotate(-90 33.6 51.9)">10uF</text>
<text x="38.8" y="52.9" transform="rotate(-90 38.8 52.9)">100nF</text>
<text x="113.6" y="85.5">10K/NC</text>
<text x="179.1" y="140.9">VDD5V</text>
<text x="200.2" y="139.4">0R</text>
<text x="36.1" y="158.6">EN</text>
<text x="82.3" y="157.1">IO0</text>
<text x="110.5" y="157">IO5</text>
<text x="23.4" y="177.2">Reset</text>
<text x="36.9" y="175.6" transform="rotate(-90 36.9 175.6)">1uF</text>
<text x="71" y="175.1">Boot</text>
</g>
<g font-size="1.8">
<text x="199.2" y="41.6">IO9</text>
<text x="45.4" y="43.1">LEDIN</text>
<text x="199.2" y="44.2">IO8</text>
<text x="199.2" y="49.3">IO6</text>
<text x="199.9" y="57.1">RX</text>
<text x="200" y="59.6">TX</text>
<text x="130.2" y="85.7">VDD3V3</text>
<text x="119.3" y="93.5">232RXD</text>
<text x="119.3" y="96.1">232TXD</text>
<text x="215.9" y="134.9">LED</text>
<text x="246.8" y="139.9">LEDIN</text>
</g>
</svg>
